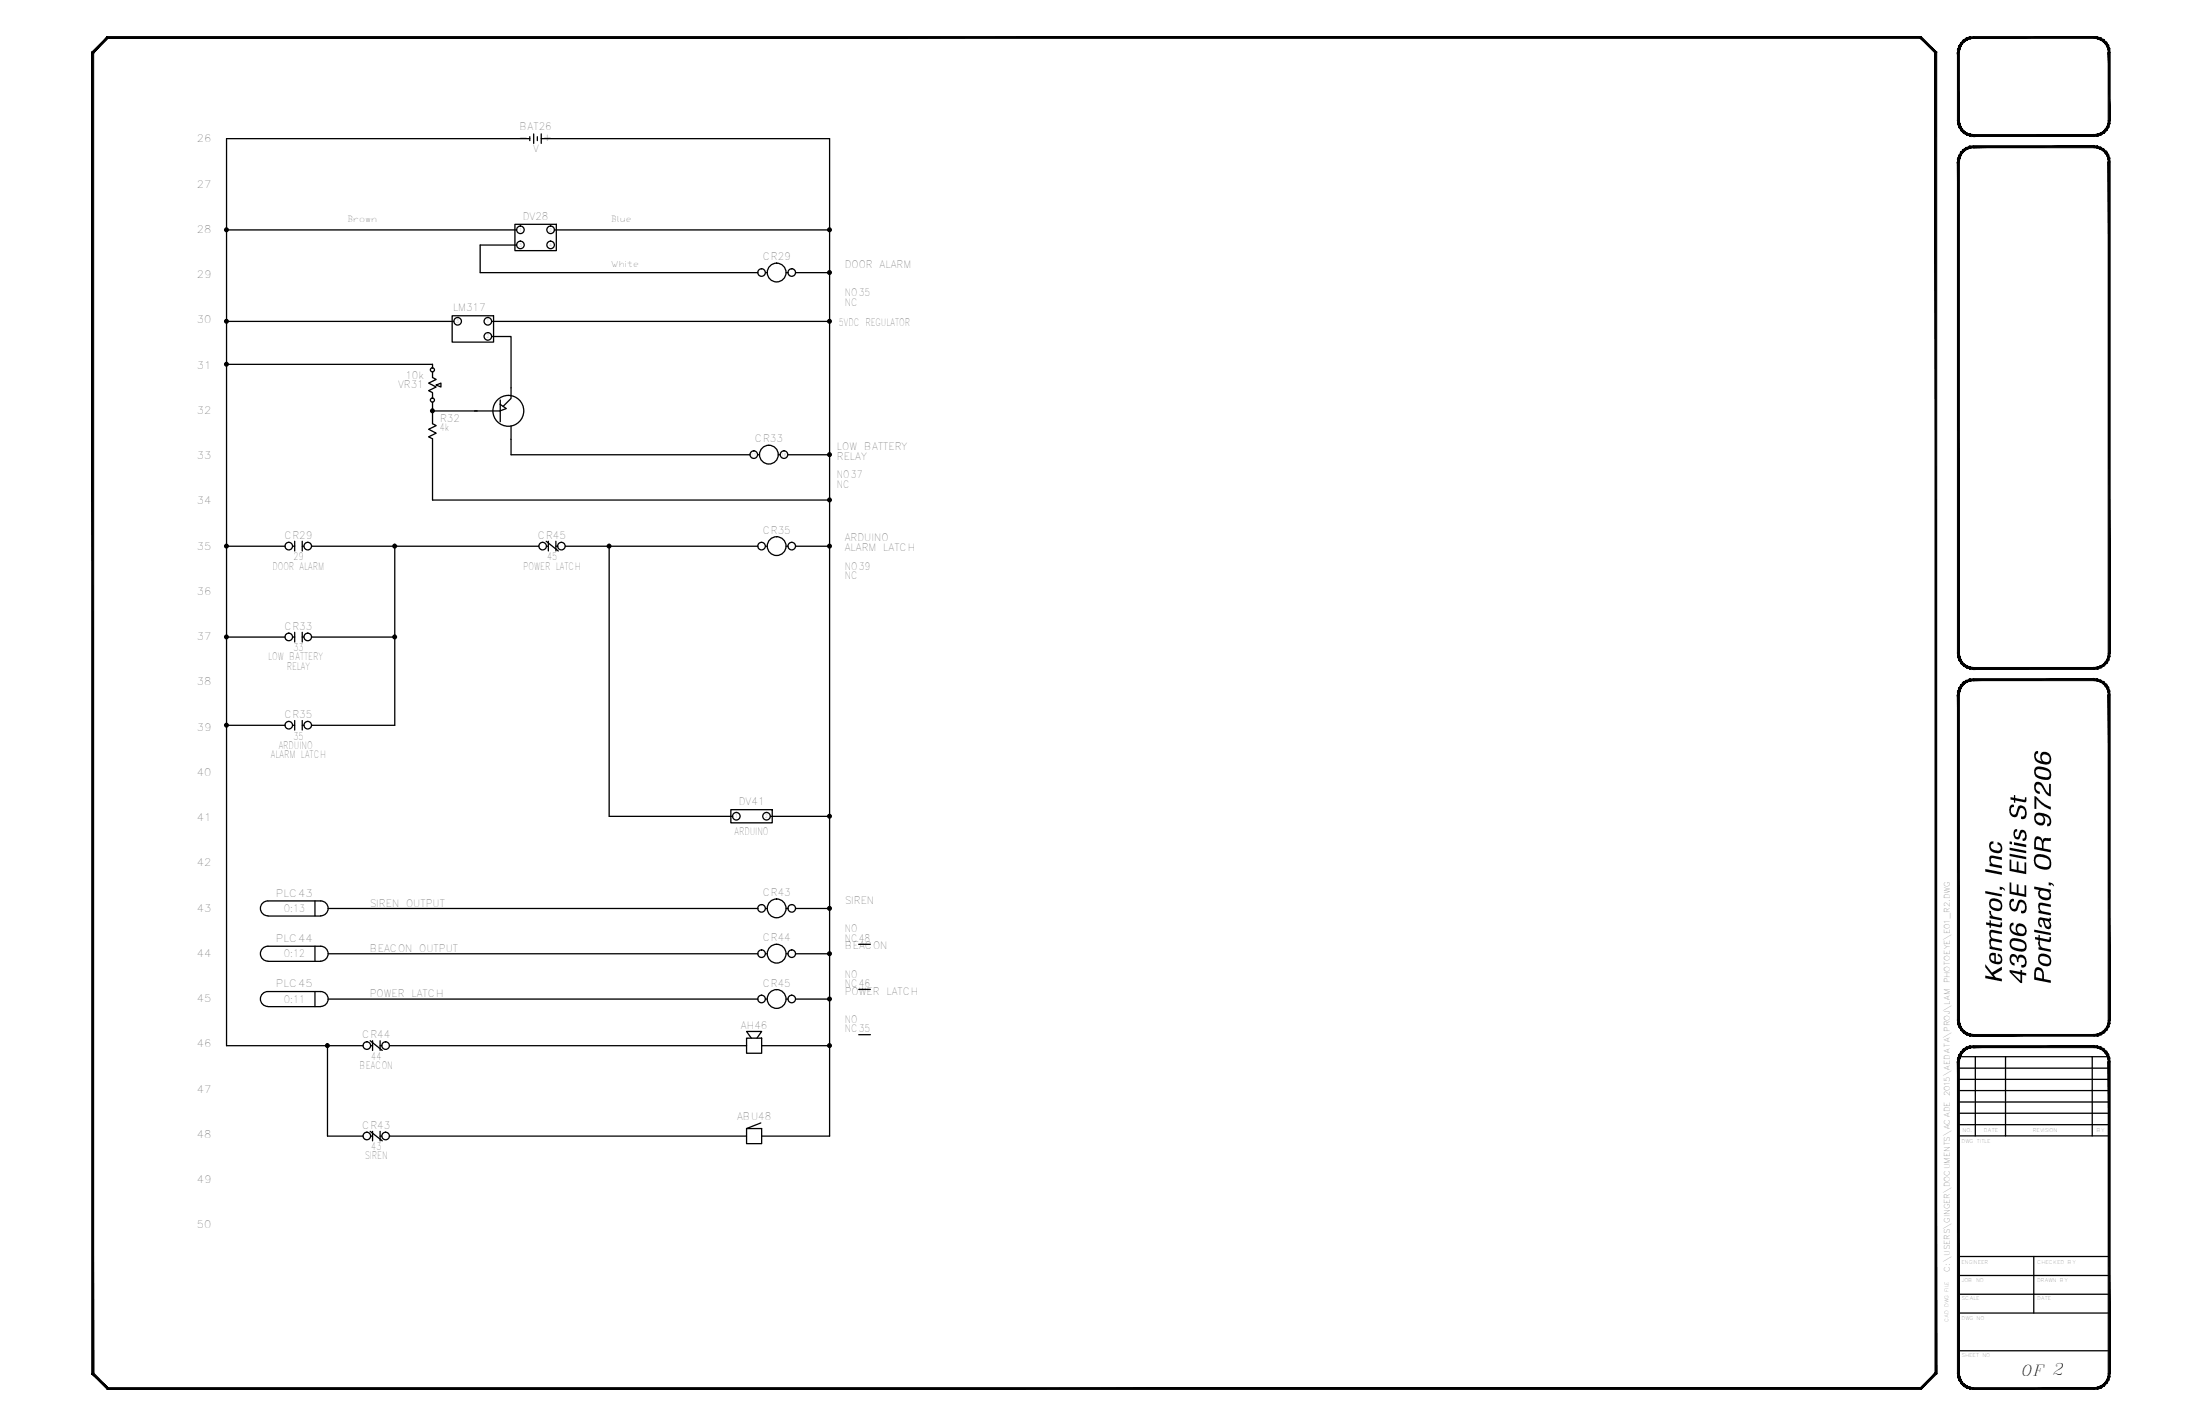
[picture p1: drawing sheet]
<svg xmlns="http://www.w3.org/2000/svg" width="432mm" height="279mm" viewBox="0 0 432 279" stroke-linecap="round" stroke-linejoin="round" font-family="sans-serif">
<!-- layer: TITLE -->
<g fill="#000" stroke="#000" stroke-width=".2">
<path d="M384.2 10.3l.4 13.4v-13.4zM384.2 10.3l.4 13.4h-.4z"/>
<path d="M386.6 7.3l.8-.1v.3zM386.6 7.3l.1 .3 .7-.1zM386 7.5l.6-.2 .1 .3zM386 7.5l.1 .3 .6-.2zM385.4 7.9l.6-.4 .1 .3zM385.4 7.9l.2 .3 .5-.4zM385.4 7.9l.2 .3-.7 .2zM384.9 8.4l.3 .2 .4-.4zM384.9 8.4l.3 .2-.7 .4zM384.5 9l.4 .1 .3-.5zM384.5 9l.4 .1-.6 .5zM384.3 9.6l.4 .1 .2-.6zM384.3 9.6l.4 .1-.5 .6zM384.7 9.7l-.5 .6h.4z"/>
<path d="M387.4 7.5h23.6v-.3zM387.4 7.2h23.6l-23.6 .3z"/>
<path d="M414.1 9.6l.1 .7h-.4zM413.7 9.7l.1 .6 .3-.7zM413.9 9l.2 .6-.4 .1zM413.5 9.1l.2 .6 .2-.7zM413.5 8.4l.4 .6-.4 .1zM413.2 8.6l.3 .5v-.7zM413 7.9l.5 .5-.3 .2zM413 7.9l-.2 .3 .4 .4zM412.4 7.5l.6 .4-.2 .3zM412.4 7.5l-.2 .3 .6 .4zM411.7 7.3l.7 .2-.2 .3zM411.7 7.3v.3l.5 .2zM411 7.2l.7 .1v.3zM411 7.2v.3l.7 .1z"/>
<path d="M413.8 10.3l.4 13.4v-13.4zM413.8 10.3l.4 13.4h-.4z"/>
<path d="M384.2 23.7h.4l-.3 .6zM384.6 23.7l-.3 .6 .4-.1zM384.3 24.3l.4-.1-.2 .8zM384.7 24.2l-.2 .8 .4-.2zM384.5 25l.4-.2v.8zM384.9 24.8v.8l.3-.3zM384.9 25.6l.3-.3 .2 .8zM385.2 25.3l.2 .8 .2-.3zM385.6 25.8l.4 .6-.6-.3zM385.6 25.8l.4 .6 .1-.3zM386.1 26.1l.5 .6-.6-.3zM386.1 26.1l.5 .6 .1-.4zM386.7 26.3l.7 .5-.8-.1zM386.7 26.3l.7 .5v-.4z"/>
<path d="M384.2 31.8l.4 96.4v-96.4zM384.2 31.8l.4 96.4h-.4z"/>
<path d="M386.6 28.7l.8-.1v.4zM386.6 28.7l.1 .4 .7-.1zM386 28.9l.6-.2 .1 .4zM386 28.9l.1 .4 .6-.2zM385.4 29.3l.6-.4 .1 .4zM385.4 29.3l.2 .3 .5-.3zM385.4 29.3l.2 .3-.7 .2zM384.9 29.8l.3 .2 .4-.4zM384.9 29.8l.3 .2-.7 .4zM384.5 30.4l.4 .2 .3-.6zM384.5 30.4l.4 .2-.6 .5zM384.3 31.1h.4l.2-.5zM384.3 31.1h.4l-.5 .7zM384.7 31.1l-.5 .7h.4z"/>
<path d="M411 26.4l.7 .3-.7 .1zM411 26.4l.7 .3v-.4zM411.7 26.3l.7 .1-.7 .3zM411.7 26.3l.7 .1-.2-.3zM412.2 26.1h.8l-.6 .3zM412.2 26.1h.8l-.2-.3zM412.8 25.8l.7-.2-.5 .5zM413.2 25.3l-.4 .5 .7-.2zM413.2 25.3l.7-.3-.4 .6zM413.5 24.8l-.3 .5 .7-.3zM413.5 24.8l.6-.5-.2 .7zM413.7 24.2l-.2 .6 .6-.5zM414.2 23.7l-.1 .6-.4-.1zM413.8 23.7l-.1 .5 .5-.5z"/>
<path d="M387.4 29h23.6v-.4zM387.4 28.6h23.6l-23.6 .4z"/>
<path d="M387.4 26.8h23.6v-.4zM387.4 26.4h23.6l-23.6 .4z"/>
<path d="M414.1 31.1l.1 .7h-.4zM413.7 31.1l.1 .7 .3-.7zM413.9 30.4l.2 .7h-.4zM413.5 30.6l.2 .5 .2-.7zM413.5 29.8l.4 .6-.4 .2zM413.2 30l.3 .6v-.8zM413 29.3l.5 .5-.3 .2zM413 29.3l-.2 .3 .4 .4zM412.4 28.9l.6 .4-.2 .3zM412.4 28.9l-.2 .4 .6 .3zM411.7 28.7l.7 .2-.2 .4zM411.7 28.7v.4l.5 .2zM411 28.6l.7 .1v.4zM411 28.6v.4l.7 .1z"/>
<path d="M413.8 31.8l.4 96.4v-96.4zM413.8 31.8l.4 96.4h-.4z"/>
<path d="M384.2 128.2h.4l-.3 .7zM384.6 128.2l-.3 .7 .4-.1zM384.3 128.9l.4-.1-.2 .8zM384.7 128.8l-.2 .8 .4-.2zM384.5 129.6l.4-.2v.8zM384.9 129.4v.8l.3-.3zM384.9 130.2l.3-.3 .2 .7zM385.2 129.9l.2 .7 .2-.2zM385.4 130.6l.2-.2 .4 .6zM385.6 130.4l.4 .6 .1-.3zM386.1 130.7l.5 .6-.6-.3zM386.1 130.7l.5 .6 .1-.4zM386.7 130.9l.7 .4h-.8zM386.7 130.9l.7 .4v-.3z"/>
<path d="M384.2 136.3l.4 63.9v-63.9zM384.2 136.3l.4 63.9h-.4z"/>
<path d="M386.6 133.3l.8-.1v.3zM386.6 133.3l.1 .3 .7-.1zM386 133.5l.6-.2 .1 .3zM386 133.5l.1 .3 .6-.2zM385.4 133.8l.6-.3 .1 .3zM385.4 133.8l.2 .3 .5-.3zM385.4 133.8l.2 .3-.7 .3zM384.9 134.4l.3 .2 .4-.5zM384.9 134.4l.3 .2-.7 .3zM384.5 134.9l.4 .2 .3-.5zM384.5 134.9l.4 .2-.6 .5zM384.3 135.6l.4 .1 .2-.6zM384.3 135.6l.4 .1-.5 .6zM384.7 135.7l-.5 .6h.4z"/>
<path d="M387.4 133.2v.3l23.6-.3zM387.4 133.5l23.6-.3v.3z"/>
<path d="M387.4 131v.3l23.6-.3zM387.4 131.3l23.6-.3v.3z"/>
<path d="M411 131l.7 .3h-.7zM411 131l.7 .3v-.4zM411.7 130.9l.7 .1-.7 .3zM411.7 130.9l.7 .1-.2-.3zM412.2 130.7l.8-.1-.6 .4zM412.2 130.7l.8-.1-.2-.2zM412.8 130.4l.7-.2-.5 .4zM413.2 129.9l-.4 .5 .7-.2zM413.2 129.9l.7-.3-.4 .6zM413.5 129.4l-.3 .5 .7-.3zM413.5 129.4l.6-.5-.2 .7zM413.7 128.8l-.2 .6 .6-.5zM414.2 128.2l-.1 .7-.4-.1zM413.8 128.2l-.1 .6 .5-.6z"/>
<path d="M414.1 135.6l.1 .7h-.4zM413.7 135.7l.1 .6 .3-.7zM413.9 134.9l.2 .7-.4 .1zM413.5 135.1l.2 .6 .2-.8zM413.5 134.4l.4 .5-.4 .2zM413.2 134.6l.3 .5v-.7zM413 133.8l.5 .6-.3 .2zM413 133.8l-.2 .3 .4 .5zM412.4 133.5l.6 .3-.2 .3zM412.4 133.5l-.2 .3 .6 .3zM411.7 133.3l.7 .2-.2 .3zM411.7 133.3v.3l.5 .2zM411 133.2l.7 .1v.3zM411 133.2v.3l.7 .1z"/>
<path d="M413.8 136.3l.4 63.9v-63.9zM413.8 136.3l.4 63.9h-.4z"/>
<path d="M384.2 200.2h.4l-.3 .7zM384.6 200.2l-.3 .7 .4-.1zM384.3 200.9l.4-.1-.2 .7zM384.7 200.8l-.2 .7 .4-.1zM384.5 201.5l.4-.1v.7zM384.9 201.4v.7l.3-.2zM384.9 202.1l.3-.2 .2 .7zM385.2 201.9l.2 .7 .2-.3zM385.6 202.3l.4 .7-.6-.4zM385.6 202.3l.4 .7 .1-.3zM386.1 202.7l.5 .6-.6-.3zM386.1 202.7l.5 .6 .1-.4zM386.7 202.9l.7 .4h-.8zM386.7 202.9l.7 .4v-.3z"/>
<path d="M384.2 208.3l.4 61.2v-61.2zM384.2 208.3l.4 61.2h-.4z"/>
<path d="M386.6 205.3l.8-.1v.4zM386.6 205.3l.1 .3h.7zM386 205.5l.6-.2 .1 .3zM386 205.5l.1 .3 .6-.2zM385.4 205.9l.6-.4 .1 .3zM385.4 205.9l.2 .2 .5-.3zM385.4 205.9l.2 .2-.7 .3zM384.9 206.4l.3 .2 .4-.5zM384.9 206.4l.3 .2-.7 .4zM384.5 207l.4 .1 .3-.5zM384.5 207l.4 .1-.6 .5zM384.3 207.6l.4 .1 .2-.6zM384.3 207.6l.4 .1-.5 .6zM384.7 207.7l-.5 .6h.4z"/>
<path d="M387.4 205.2v.4l23.6-.4zM387.4 205.6l23.6-.4v.4z"/>
<path d="M387.4 203v.3l23.6-.3zM387.4 203.3l23.6-.3v.3z"/>
<path d="M411 203l.7 .3h-.7zM411 203l.7 .3v-.4zM411.7 202.9l.7 .1-.7 .3zM411.7 202.9l.7 .1-.2-.3zM412.2 202.7l.8-.1-.6 .4zM412.2 202.7l.8-.1-.2-.3zM412.8 202.3l.7-.2-.5 .5zM412.8 202.3l.7-.2-.3-.2zM413.2 201.9l.7-.4-.4 .6zM413.5 201.4l-.3 .5 .7-.4zM413.5 201.4l.6-.5-.2 .6zM413.7 200.8l-.2 .6 .6-.5zM414.2 200.2l-.1 .7-.4-.1zM413.8 200.2l-.1 .6 .5-.6z"/>
<path d="M414.1 207.6l.1 .7h-.4zM413.7 207.7l.1 .6 .3-.7zM413.9 207l.2 .6-.4 .1zM413.5 207.1l.2 .6 .2-.7zM413.5 206.4l.4 .6-.4 .1zM413.2 206.6l.3 .5v-.7zM413 205.9l.5 .5-.3 .2zM413 205.9l-.2 .2 .4 .5zM412.4 205.5l.6 .4-.2 .2zM412.4 205.5l-.2 .3 .6 .3zM411.7 205.3l.7 .2-.2 .3zM411.7 205.3v.3l.5 .2zM411 205.2l.7 .1v.3zM411 205.2v.4h.7z"/>
<path d="M413.8 208.3l.4 61.2v-61.2zM413.8 208.3l.4 61.2h-.4z"/>
<path d="M379.8 10.4v259l.3 .2zM379.8 10.4l.3-.2v259.4zM376.9 7.5l2.9 2.9 .3-.2zM377.1 7.2l3 3-3.2-2.7zM21.2 7.5h355.7l.2-.3zM21.1 7.2h356l-355.9 .3zM21.1 7.2l-2.7 3.2 2.8-2.9zM21.1 7.2l-2.7 3.2-.4-.2zM18 10.2l.4 259.2v-259zM18 10.2l.4 259.2-.4 .2zM18 269.6l3.2 2.7-2.8-2.9zM18 269.6l3.2 2.7-.1 .3zM21.2 272.3l-.1 .3 355.8-.3zM21.1 272.6l355.8-.3 .2 .3zM376.9 272.3l.2 .3 2.7-3.2zM379.8 269.4l.3 .2-3 3z"/>
<path d="M384.2 269.5h.4l-.3 .7zM384.6 269.5l-.3 .7 .4-.1zM384.3 270.2l.4-.1-.2 .7zM384.7 270.1l-.2 .7 .4-.1zM384.5 270.8l.4-.1v.7zM384.9 270.7v.7l.3-.2zM384.9 271.4l.3-.2 .2 .7zM385.2 271.2l.2 .7 .2-.3zM385.6 271.6l.4 .7-.6-.4zM385.6 271.6l.4 .7 .1-.3zM386.1 272l.5 .5-.6-.2zM386.1 272l.5 .5 .1-.3zM386.7 272.2l.7 .4-.8-.1zM386.7 272.2l.7 .4v-.3z"/>
<path d="M387.4 272.3v.3l23.6-.3zM387.4 272.6l23.6-.3v.3z"/>
<path d="M411 272.3l.7 .2-.7 .1zM411 272.3l.7 .2v-.3zM411.7 272.2l.7 .1-.7 .2zM411.7 272.2l.7 .1-.2-.3zM412.2 272l.8-.1-.6 .4zM412.2 272l.8-.1-.2-.3zM412.8 271.6l.7-.2-.5 .5zM412.8 271.6l.7-.2-.3-.2zM413.2 271.2l.7-.4-.4 .6zM413.5 270.7l-.3 .5 .7-.4zM413.5 270.7l.6-.5-.2 .6zM413.7 270.1l-.2 .6 .6-.5zM414.2 269.5l-.1 .7-.4-.1zM413.8 269.5l-.1 .6 .5-.6z"/>
</g>
<g fill="none" stroke="#000" stroke-width=".25">
<path d="M380 10.3v16.5M384.4 207.3h29.6M384.4 209.6h29.6M384.4 211.8h29.6M384.4 214h29.6M384.4 216.2h29.6M384.4 218.4h29.6M387.7 207.3v15.6M393.6 207.3v15.6M410.6 207.3v15.6M384.4 222.9h29.6M384.4 220.7h29.6"/>
<path d="M380 246.6v22.9M384.4 246.5h29.6M384.4 250.3h29.6M384.4 253.9h29.6M384.4 257.6h29.6M399.2 246.5v11.1M384.4 265h29.6"/>
</g>
<!-- layer: LOGO1 -->
<g fill="#000">
<path d="M394.6 156.4l.7 .1v-.5h.2v.6l1.9 .3v-.5h.3v.4a.42 .42 0 0 1-.3 .6l-1.9-.4v.6l-.2-.1v-.5l-.7-.1zM399.3 156.2l.3 .1 .8 .9 .8 .6 1.3 .5v.6l-1.3-.7-1.5-1.5v2h-.4zM399.4 153.6l.3-.2 .9 .2 .4 .5 .7 1.2 .4 .4 .1-1.9h.3v2.4l-.6-.2-.6-.7-.6-1-.5-.3a.63 .63 0 0 0-.7 .4 .63 .63 0 0 0 .4 .7l.5 .2v.5l-.6-.2-.5-.5v-1.1zM390.6 165.3l.3-.2h.4v.5a.59 .59 0 0 0-.6 .5 .59 .59 0 0 0 .6 .6l.9 .2a.61 .61 0 0 0 .5-.7 .61 .61 0 0 0-.6-.5v-.5l.6 .4 .3 .5v.8l-.5 .5-1-.1-.9-.5-.2-.6zM389.7 174.8l3.2 .7v.4l-3.2-.6zM389.7 170.5l3.2 .6v.5l-3.2-.6zM390.6 168l.6-.1 1.7 .3v.5l-1.8-.4a.6 .6 0 0 0-.1 1.1l.2 .2 1.7 .3v.5l-2.4-.5v-.5l.3 .1-.3-.6zM392.5 174l.7 .1 .3 .6-.5-.3-.1 .2-.4-.1zM394.6 176.5l.3-.2 .4 .1v.5a.75 .75 0 0 0-.7 .5 .75 .75 0 0 0 .4 .9 .55 .55 0 0 0 .6-.1 .55 .55 0 0 0 .2-.6l.2-.7 .3-.3 .5-.1 .6 .4 .3 .6 .1 .8-.1 .5-.4 .4-.6-.1v-.4h.5l.2-.4v-.6l-.3-.5a.57 .57 0 0 0-.6-.1 .57 .57 0 0 0-.3 .6l-.4 1-.3 .1-.6-.1-.3-.4-.2-.5v-.8zM394.5 158.1l.3-.2h.5l-.1 .5a.75 .75 0 0 0-.6 .6 .75 .75 0 0 0 .4 .8 .55 .55 0 0 0 .6-.1 .55 .55 0 0 0 .2-.6l.3-.7a.94 .94 0 0 1 1-.3 .94 .94 0 0 1 .6 .8l.1 1-.2 .5-.3 .3h-.6v-.5h.5l.2-.4v-.6l-.3-.5a.56 .56 0 0 0-.6-.1 .56 .56 0 0 0-.3 .6l-.2 .8-.2 .3h-.5l-.4-.1-.5-.8-.1-.6zM395.4 162.8l.5-.1v.4a.59 .59 0 0 0-.4 .5 .59 .59 0 0 0 .3 .6 .7 .7 0 0 0 .5-.8l.1-.1a.71 .71 0 0 1 .8-.4 .71 .71 0 0 1 .5 .8l.1 .6-.2 .5-.2 .2h-.4v-.5a.53 .53 0 0 0 .5-.3 .53 .53 0 0 0-.1-.6 .4 .4 0 0 0-.5-.3 .4 .4 0 0 0-.3 .6l-.2 .6a.74 .74 0 0 1-.9 0 .74 .74 0 0 1-.3-.8v-.6zM394.4 173.1l.4 .1v1.7l1 .3v-1.7l.4 .1v1.6l1.2 .3v-1.8h.3v2.3l-3.3-.6z"/>
<path d="M394.4 168.6l.4 .1v1.8l1 .2v-1.7l.4 .1v1.6l1.2 .3v-1.8h.3v2.3l-3.3-.6zM394.4 167.5l3.3 .6v.5l-3.3-.6zM394.4 166.3l3.3 .6v.5l-3.3-.6zM400.2 177.2l.6-.1 1.7 .4v.5l-1.8-.4a.53 .53 0 0 0-.4 .4 .53 .53 0 0 0 .2 .6l.3 .2 1.7 .3v.5l-2.4-.5v-.4l.3 .1-.3-.6-.1-.5zM402.1 173.1l.6 .2 .3 .2 .2 .4-.6-.4h-.1v.3l-.4-.1zM389.8 181l.7 .1v-.6l.3 .1v.5l1.6 .4 .2-.1 .1-.4h.3v.2a.57 .57 0 0 1-.4 .8l-1.8-.4v.5l-.3-.1v-.4l-.7-.2zM389.7 189.2l1.3 1.6 1.9-1.1v.6l-1.6 .9 .4 .6 1.2 .3v.5l-3.2-.7v-.5l1.5 .3-1.5-1.9zM390.6 182.6l.4-.2 1.9 .4v.5l-1.6-.3a.44 .44 0 0 0-.6 .2 .44 .44 0 0 0 .1 .5l.4 .4 1.7 .4v.5l-1.7-.4a.41 .41 0 0 0-.5 .2 .41 .41 0 0 0 .1 .5l.1 .3 .3 .2 1.7 .4v.4l-2.4-.4v-.5l.3 .1-.3-.4v-.5a.62 .62 0 0 1 .3-.8l-.3-.3-.1-.6zM390.5 178.7l.3 .1v.5l.3 .4 1.8 .5v.4l-2.4-.4v-.5l.4 .1-.4-.6zM394.7 187.3l.2-.1 .7 .1 .2 .2 .2 .5 .3-.6 .5-.1 .5 .2 .4 .5 .1 1-.2 .6-.3 .2h-.6v-.5h.3a.78 .78 0 0 0 .5-.6 .78 .78 0 0 0-.4-.8h-.2a.58 .58 0 0 0-.7 .2 .58 .58 0 0 0 0 .7h-.3l-.1-.7-.3-.3a.59 .59 0 0 0-.8 .4 .59 .59 0 0 0 .5 .7l.2 .1v.5l-.5-.2-.4-.5-.1-.9zM399.4 183.8l.7 .2v-.6l.3 .1v.5l1.8 .3 .1-.5 .3 .1v.4a.42 .42 0 0 1-.4 .6l-1.8-.4v.5l-.3-.1v-.5l-.7-.1zM400.1 184.8l.3 .1v.5l.3 .5 1.8 .4v.5l-2.4-.5v-.5l.4 .1-.4-.5z"/>
<path d="M399.3 182.4l3.2 .6v.5l-3.2-.6z"/>
<path d="M399.8 151a.87 .87 0 0 0-.1 1 .87 .87 0 0 0 1 .3l1.2 .2a.76 .76 0 0 0 .3-.9 .76 .76 0 0 0-.8-.5l-1.1-.2zM399.5 150.7l.4-.3h.6l1.6 .5 .5 .7-.1 1.1-.5 .3h-.8l-1.4-.4-.3-.3-.2-.6v-.6z"/>
<path d="M401 148.1l-.3 .3 .1 .6 .4 .4 .6 .1a.8 .8 0 0 0 .4-1.1 .8 .8 0 0 0-1.1-.3zM399.4 147.6l.4-.3 .2 .1v.5a.64 .64 0 0 0-.5 .5 .64 .64 0 0 0 .4 .7l.9 .3-.3-.5-.1-.7 .2-.4 .4-.3h.5l.5 .2 .4 .5 .2 .6-.1 .7-.4 .4-.7 .1-.9-.2-.7-.3-.4-.5-.1-1z"/>
<path d="M390.6 176.6l.4-.3h.5l1 .3 .5 .7-.1 1.1-.6 .4-.8-.1-.6-.3-.4-.4-.1-.5zM390.8 176.9v.2a1.14 1.14 0 0 0 1.4 1.2 .69 .69 0 0 0 .5-.8 .69 .69 0 0 0-.8-.6l-.4-.1z"/>
<path d="M394.4 165.1l.5 .1v.5l-.5-.1zM395.3 165.3l2.4 .4v.5l-2.4-.4z"/>
<path d="M399.8 160l-.2 .4a.84 .84 0 0 0 .4 .9 .84 .84 0 0 0 1-.2l.1-.5-.2-.4-.6-.2zM399.5 159.7l.3-.2h.6l1.1 .2 .6 .3 .5 .7v.7l-.2 .5-.3 .2h-.3v-.5a.57 .57 0 0 0 .5-.5 .57 .57 0 0 0-.2-.6l-1.1-.5 .4 .6v.8l-.4 .5-.7 .1-.6-.3-.4-.7v-.8z"/>
<path d="M399.8 164.7l-.2 .4v1.1l1.2 .2-.1-1.4-.4-.3zM399.5 164.2l.4-.1 .5 .1 .4 .4 .1 .5a.84 .84 0 0 1 1.3-.6l.3-.1v.6h-.8a.6 .6 0 0 0-.6 .8v.7l1.4 .2v.5l-3.2-.6v-1.5z"/>
<path d="M399.8 168.2l-.2 .3-.1 .5 .4 .7 .9 .3 1 .1a.98 .98 0 0 0 .5-1 .98 .98 0 0 0-.9-.8l-1-.2zM399.4 167.9l.4-.3h.8l1.4 .4 .4 .4 .2 .5v.8l-.2 .6-.6 .3h-.6l-.9-.2-.6-.3-.4-.6-.1-.6z"/>
<path d="M400.5 174.8l-.1 .2a1.17 1.17 0 0 0 1.5 1.1 .7 .7 0 0 0 .3-.8 .7 .7 0 0 0-.8-.5zM399.3 173.9l3.2 .7v.4l-.3-.1 .3 .4 .1 .8-.1 .2-.4 .3h-.7l-.7-.2-.5-.4-.2-.5a.68 .68 0 0 1 .4-.8l-1.1-.3z"/>
<path d="M390.8 187.5v.7l.6 .4v-1.2zM390.6 187.1l.4-.2 .7 .1v1.7h.4a.57 .57 0 0 0 .6-.6 .57 .57 0 0 0-.6-.5v-.5l.3 .1 .4 .4 .2 .6-.1 .7-.5 .3-.9-.1-.7-.3-.4-.8z"/>
<path d="M394.9 184.7l-.2 .5 .2 .5 1.2 .4 .8 .1a.61 .61 0 0 0 .5-.6 .61 .61 0 0 0-.4-.6l-1.4-.4zM394.6 184.4l.4-.3h.4l1.7 .4 .6 .6 .1 .8-.1 .4-.3 .3-.4 .1h-.7l-1.2-.4-.6-.6-.1-.9z"/>
<path d="M394.9 190.8l1.7 1.6v-1.2zM394.4 190.3l2.2 .4v-.4l.3 .1v.4l.8 .2v.4l-.8-.2v1.7h-.3l-2.2-2.2z"/>
<path d="M396 181.9l-.1 .6 .3 .5 .6 .2 .6-.2v-.6l-.2-.4-.5-.3h-.4zM394.6 181.3l.3-.3h.3v.6a.62 .62 0 0 0-.5 .5 .62 .62 0 0 0 .4 .6l.9 .4-.3-.5-.1-.8 .2-.3 .5-.3 .6 .1 .5 .3 .4 .9-.1 .7-.4 .4-.9 .1-.9-.2-.6-.4-.4-.5-.1-1z"/>
<path d="M399.8 190.4l-.2 .3v1.1l1.2 .2-.1-1.3-.3-.3zM399.6 189.9l.5-.1 .6 .2 .4 .8 .1 1.3 1.3 .2v.6l-3.2-.7v-1.8z"/>
<path d="M401.2 180.6l.2 .5a.49 .49 0 0 0 .3 .6 .49 .49 0 0 0 .6-.2l-.1-.4-.3-.4zM400.1 180.2l.3-.2 1.7 .3 .2-.1v-.2l.2 .1a.38 .38 0 0 1 .1 .4 .38 .38 0 0 1-.4 .2l.4 .6v.5a.64 .64 0 0 1-.7 .5 .64 .64 0 0 1-.6-.5l-.3-1.2-.4-.1a.58 .58 0 0 0-.1 1h.2v.5l-.3-.2-.3-.5-.1-.8z"/>
<path d="M400.1 187.4l.6-.3h.7l.7 .3 .5 .8-.1 1.1-.6 .3-.8-.1-.6-.2-.4-.5-.1-.4zM400.5 187.6v.1a.86 .86 0 0 0 0 1 .86 .86 0 0 0 .9 .3l.4 .1a.66 .66 0 0 0 .5-.7 .66 .66 0 0 0-.6-.6l-.6-.2z"/>
</g>
<!-- layer: WIRES -->
<g fill="none" stroke="#000" stroke-width=".25">
<path d="M104 27.2h-59.5v178h26.8M106.2 27.2h56.6v195.7h-13.3M44.5 45.1h56.9M101.4 48.1h-7.2v5.4h54.6M108.8 45.1h54M156.1 53.5h6.7M44.5 63.1h44.6M44.5 71.5h40.4v.7M84.9 78.9v4.2M96.5 66h3.8v12.2l-1.6 1.5M96.5 63.1h66.3M98.2 78.5v4.2"/>
<path d="M84.9 86.1v12h77.9M84.9 80.6h13.2M100.3 86.2v3h46.9M154.6 89.2h8.2M44.5 107.2h11.5M61.1 107.2h44.7M77.5 107.2v35.1h-16.4M111 107.2h37.8M119.6 107.2v53h24.2M156.1 107.2h6.7M44.5 125h11.5M61.1 125h16.4"/>
<path d="M44.5 142.3h11.5M64.4 178.3h84.4M151.2 160.2h11.6M156.1 178.3h6.7M64.4 187.1h84.4M64.4 196h84.4M156.1 187.1h6.7M156.1 196h6.7M64.3 205.2v17.7h7M76.4 205.2h70.1M149.5 205.2h13.3M76.4 222.9h70.1"/>
</g>
<!-- layer: SYMS -->
<g fill="none" stroke="#000" stroke-width=".25">
<path d="M104 26.8v.8M104.7 26.3v1.8M105.5 26.8v.8M106.2 26.3v1.8M101.1 44h8.1v5.2h-8.1zM150.3 53.5h.3M154.3 53.5h.4M84.9 73v1.1l.7 .4-1.5 .7 1.5 .7-1.5 .8 .8 .3v1.1M85.6 75.6l.9-.4v.7zM88.7 62h8.2v5.1h-8.2zM84.9 83.1l.7 .4-1.5 .7 1.5 .8-1.5 .7 .8 .4M148.7 89.2h.4"/>
<path d="M152.8 89.2h.3M57.5 107.2h.3M57.8 106.2v1.9M59.3 107.2h.4M59.3 106.2v1.9M107.2 106.2l2.4 1.9M107.2 107.2h.4M107.6 106.2v1.9M109.1 107.2h.4M109.1 106.2v1.9M150.3 107.2h.3M154.3 107.2h.4"/>
<path d="M57.5 125h.3M57.8 124.1v1.9M59.3 124.1v1.9M59.3 125h.4M57.5 142.3h.3M57.8 141.4v1.8M59.3 141.4v1.8M59.3 142.3h.4M143.4 158.9h8.2v2.5h-8.2zM52.6 176.8a1.46 1.46 0 0 0-1.5 1.4 1.46 1.46 0 0 0 1.5 1.5M52.6 176.8h10.3a1.46 1.46 0 0 1 1.5 1.4 1.46 1.46 0 0 1-1.5 1.5M52.6 179.7h10.4"/>
<path d="M61.8 176.8v2.9M150.3 178.3h.3M154.3 178.3h.4M52.6 185.7a1.46 1.46 0 0 0-1.5 1.4 1.46 1.46 0 0 0 1.5 1.5M52.6 194.5a1.46 1.46 0 0 0-1.5 1.5 1.46 1.46 0 0 0 1.5 1.5M52.6 185.7h10.3a1.46 1.46 0 0 1 1.5 1.4 1.46 1.46 0 0 1-1.5 1.5M52.6 194.5h10.3a1.46 1.46 0 0 1 1.5 1.5 1.46 1.46 0 0 1-1.5 1.5M52.6 188.6h10.4M52.6 197.5h10.4M61.8 185.7v2.9M61.8 194.5v3M150.3 187.1h.3"/>
<path d="M150.3 196h.3M154.3 187.1h.4M154.3 196h.4M72.7 204.2l2.3 1.9M72.7 205.2h.4M73.1 204.2v1.9M74.6 204.2v1.9M74.6 205.2h.3M146.5 203.7h3v3h-3zM147.5 203.7l-1-1.3h3l-.9 1.3M72.7 222l2.3 1.8M72.7 222.9h.4"/>
<path d="M73.1 222v1.8M74.6 222v1.8M74.6 222.9h.3M146.5 221.4h3v3h-3zM149.3 220.3l-2.8 1.1"/>
<circle cx="44.4" cy="45.1" r=".23"/>
<circle cx="44.4" cy="45.1" r=".36"/>
<circle cx="44.4" cy="45.1" r=".11"/>
<circle cx="102.1" cy="48.1" r=".74"/>
<circle cx="102.1" cy="45.1" r=".74"/>
<circle cx="108.1" cy="45.1" r=".74"/>
<circle cx="108.1" cy="48.1" r=".74"/>
<circle cx="149.5" cy="53.5" r=".74"/>
<circle cx="152.4" cy="53.5" r="1.84"/>
<circle cx="155.4" cy="53.5" r=".74"/>
<circle cx="162.8" cy="45.1" r=".36"/>
<circle cx="162.8" cy="53.5" r=".36"/>
<circle cx="162.8" cy="45.1" r=".23"/>
<circle cx="162.8" cy="53.5" r=".23"/>
<circle cx="162.8" cy="45.1" r=".11"/>
<circle cx="162.8" cy="53.5" r=".11"/>
<circle cx="44.4" cy="63" r=".23"/>
<circle cx="44.4" cy="71.5" r=".23"/>
<circle cx="44.4" cy="63" r=".36"/>
<circle cx="44.4" cy="71.5" r=".36"/>
<circle cx="44.4" cy="63" r=".11"/>
<circle cx="44.4" cy="71.5" r=".11"/>
<circle cx="84.9" cy="78.5" r=".4"/>
<circle cx="84.9" cy="72.6" r=".4"/>
<circle cx="89.8" cy="63" r=".74"/>
<circle cx="95.8" cy="63" r=".74"/>
<circle cx="95.8" cy="66" r=".74"/>
<circle cx="162.8" cy="63" r=".36"/>
<circle cx="162.8" cy="63" r=".23"/>
<circle cx="162.8" cy="63" r=".11"/>
<circle cx="84.9" cy="80.6" r=".36"/>
<circle cx="84.9" cy="80.6" r=".23"/>
<circle cx="84.9" cy="80.6" r=".11"/>
<circle cx="147.9" cy="89.2" r=".74"/>
<circle cx="150.9" cy="89.2" r="1.84"/>
<circle cx="153.9" cy="89.2" r=".74"/>
<circle cx="162.8" cy="89.2" r=".36"/>
<circle cx="162.8" cy="98.1" r=".36"/>
<circle cx="162.8" cy="89.2" r=".23"/>
<circle cx="162.8" cy="98.1" r=".23"/>
<circle cx="162.8" cy="98.1" r=".11"/>
<circle cx="162.8" cy="89.2" r=".11"/>
<circle cx="44.4" cy="107.2" r=".23"/>
<circle cx="44.4" cy="107.2" r=".36"/>
<circle cx="44.4" cy="107.2" r=".11"/>
<circle cx="56.7" cy="107.2" r=".74"/>
<circle cx="60.4" cy="107.2" r=".74"/>
<circle cx="77.5" cy="107.2" r=".36"/>
<circle cx="77.5" cy="107.2" r=".11"/>
<circle cx="77.5" cy="107.2" r=".23"/>
<circle cx="106.5" cy="107.2" r=".74"/>
<circle cx="110.2" cy="107.2" r=".74"/>
<circle cx="119.5" cy="107.2" r=".36"/>
<circle cx="119.5" cy="107.2" r=".11"/>
<circle cx="119.5" cy="107.2" r=".23"/>
<circle cx="149.5" cy="107.2" r=".74"/>
<circle cx="152.4" cy="107.2" r="1.84"/>
<circle cx="155.4" cy="107.2" r=".74"/>
<circle cx="162.8" cy="107.2" r=".36"/>
<circle cx="162.8" cy="107.2" r=".11"/>
<circle cx="162.8" cy="107.2" r=".23"/>
<circle cx="44.4" cy="125" r=".23"/>
<circle cx="44.4" cy="125" r=".36"/>
<circle cx="44.4" cy="125" r=".11"/>
<circle cx="56.7" cy="125" r=".74"/>
<circle cx="60.4" cy="125" r=".74"/>
<circle cx="77.5" cy="125" r=".36"/>
<circle cx="77.5" cy="125" r=".11"/>
<circle cx="77.5" cy="125" r=".23"/>
<circle cx="44.4" cy="142.3" r=".23"/>
<circle cx="44.4" cy="142.3" r=".36"/>
<circle cx="44.4" cy="142.3" r=".11"/>
<circle cx="56.7" cy="142.3" r=".74"/>
<circle cx="60.4" cy="142.3" r=".74"/>
<circle cx="144.5" cy="160.2" r=".74"/>
<circle cx="149.5" cy="178.2" r=".74"/>
<circle cx="150.4" cy="160.2" r=".74"/>
<circle cx="152.4" cy="178.2" r="1.84"/>
<circle cx="155.4" cy="178.2" r=".74"/>
<circle cx="162.8" cy="160.2" r=".36"/>
<circle cx="162.8" cy="178.2" r=".36"/>
<circle cx="162.8" cy="178.2" r=".11"/>
<circle cx="162.8" cy="160.2" r=".11"/>
<circle cx="162.8" cy="178.2" r=".23"/>
<circle cx="162.8" cy="160.2" r=".23"/>
<circle cx="149.5" cy="187.1" r=".74"/>
<circle cx="149.5" cy="196" r=".74"/>
<circle cx="152.4" cy="187.1" r="1.84"/>
<circle cx="152.4" cy="196" r="1.84"/>
<circle cx="155.4" cy="187.1" r=".74"/>
<circle cx="155.4" cy="196" r=".74"/>
<circle cx="162.8" cy="187.1" r=".36"/>
<circle cx="162.8" cy="196" r=".36"/>
<circle cx="162.8" cy="196" r=".23"/>
<circle cx="162.8" cy="187.1" r=".23"/>
<circle cx="162.8" cy="196" r=".11"/>
<circle cx="162.8" cy="187.1" r=".11"/>
<circle cx="64.3" cy="205.2" r=".23"/>
<circle cx="64.3" cy="205.2" r=".36"/>
<circle cx="64.3" cy="205.2" r=".11"/>
<circle cx="72" cy="205.2" r=".74"/>
<circle cx="75.7" cy="205.2" r=".74"/>
<circle cx="162.8" cy="205.2" r=".36"/>
<circle cx="162.8" cy="205.2" r=".23"/>
<circle cx="162.8" cy="205.2" r=".11"/>
<circle cx="72" cy="222.9" r=".74"/>
<circle cx="75.7" cy="222.9" r=".74"/>
</g>
<!-- layer: XREF -->
<path d="M168.5 185.3h2.3M168.5 194.1h2.3M168.5 203h2.3" fill="none" stroke="#000" stroke-width=".25"/>
<!-- layer: 0 -->
<g fill="none" stroke="#000" stroke-width=".25">
<path d="M98.1 79.3l1.3 .9-1.3 .4M100.3 83.6v2.6"/>
<circle cx="99.8" cy="80.6" r="3"/>
</g>
<text font-size="3" x="396.8" y="269.9">OF 2</text>
<g font-size="2">
<text x="38.6" y="27.9">26</text>
<text x="101.8" y="27.6">-</text>
<text x="102" y="25.6">BAT26</text>
<text x="104.6" y="29.8">V</text>
<text x="106.6" y="27.6">+</text>
<text x="38.6" y="36.8">27</text>
<text x="38.6" y="45.7">28</text>
<text x="102.6" y="43.1">DV28</text>
<text x="149.7" y="51.1">CR29</text>
<text x="165.8" y="52.6">DOOR ALARM</text>
<text x="38.6" y="54.6">29</text>
<text x="165.8" y="60">NC</text>
<text x="165.8" y="58.2">NO35</text>
<text x="38.6" y="63.4">30</text>
<text x="88.9" y="61">LM317</text>
<text x="164.6" y="63.9">5VDC REGULATOR</text>
<text x="38.6" y="72.3">31</text>
<text x="78.1" y="76.1">VR31</text>
<text x="79.6" y="74.3">10k</text>
<text x="38.6" y="81.2">32</text>
<text x="86.4" y="82.7">R32</text>
<text x="86.3" y="84.5">4k</text>
<text x="148.2" y="86.8">CR33</text>
<text x="164.3" y="88.3">LOW BATTERY</text>
<text x="38.6" y="90.1">33</text>
<text x="164.3" y="95.7">NC</text>
<text x="164.3" y="93.9">NO37</text>
<text x="164.3" y="90.2">RELAY</text>
<text x="38.6" y="99">34</text>
<text x="38.6" y="107.9">35</text>
<text x="55.8" y="105.7">CR29</text>
<text x="105.6" y="105.7">CR45</text>
<text x="149.7" y="104.8">CR35</text>
<text x="165.8" y="106.2">ARDUINO</text>
<text x="53.5" y="111.7">DOOR ALARM</text>
<text x="57.6" y="109.9">29</text>
<text x="102.7" y="111.7">POWER LATCH</text>
<text x="107.4" y="109.9">45</text>
<text x="165.8" y="113.7">NC</text>
<text x="165.8" y="111.8">NO39</text>
<text x="165.8" y="108.1">ALARM LATCH</text>
<text x="38.6" y="116.7">36</text>
<text x="38.6" y="125.6">37</text>
<text x="55.8" y="123.5">CR33</text>
<text x="52.6" y="129.6">LOW BATTERY</text>
<text x="56.3" y="131.4">RELAY</text>
<text x="57.6" y="127.8">33</text>
<text x="38.6" y="134.5">38</text>
<text x="38.6" y="143.4">39</text>
<text x="55.8" y="140.8">CR35</text>
<text x="53.2" y="148.7">ALARM LATCH</text>
<text x="54.7" y="146.9">ARDUINO</text>
<text x="57.6" y="145.1">35</text>
<text x="38.6" y="152.2">40</text>
<text x="38.6" y="161.1">41</text>
<text x="145" y="157.9">DV41</text>
<text x="144.2" y="163.8">ARDUINO</text>
<text x="38.6" y="170">42</text>
<text x="38.6" y="178.8">43</text>
<text x="54.1" y="175.9">PLC43</text>
<text x="55.7" y="179">O:13</text>
<text x="72.6" y="177.9">SIREN OUTPUT</text>
<text x="149.7" y="175.9">CR43</text>
<text x="165.8" y="177.4">SIREN</text>
<text x="54.1" y="184.8">PLC44</text>
<text x="149.7" y="184.7">CR44</text>
<text x="165.8" y="184.8">NC48</text>
<text x="165.8" y="182.9">NO</text>
<text x="38.6" y="187.7">44</text>
<text x="55.7" y="187.9">O:12</text>
<text x="72.6" y="186.8">BEACON OUTPUT</text>
<text x="165.8" y="191.8">NO</text>
<text x="165.8" y="186.3">BEACON</text>
<text x="38.6" y="196.6">45</text>
<text x="54.1" y="193.7">PLC45</text>
<text x="55.7" y="196.8">O:11</text>
<text x="72.6" y="195.7">POWER LATCH</text>
<text x="149.7" y="193.6">CR45</text>
<text x="165.8" y="193.7">NC46</text>
<text x="165.8" y="195.1">POWER LATCH</text>
<text x="71.1" y="203.7">CR44</text>
<text x="145.4" y="201.8">AH46</text>
<text x="165.8" y="202.5">NC35</text>
<text x="165.8" y="200.7">NO</text>
<text x="38.6" y="205.5">46</text>
<text x="70.6" y="209.7">BEACON</text>
<text x="72.9" y="207.9">44</text>
<text x="38.6" y="214.4">47</text>
<text x="71.1" y="221.4">CR43</text>
<text x="144.7" y="219.8">ABU48</text>
<text x="38.6" y="223.3">48</text>
<text x="71.6" y="227.5">SIREN</text>
<text x="72.9" y="225.7">43</text>
<text x="38.6" y="232.1">49</text>
<text x="38.6" y="241">50</text>
</g>
<g font-size="1.6">
<text x="68.1" y="43.6">Brown</text>
<text x="119.9" y="43.6">Blue</text>
<text x="119.9" y="52.4">White</text>
</g>
<text font-size="1.5" x="382.7" y="249.6" transform="rotate(-90 382.7 249.6)">C:\USERS\GINGER\DOCUMENTS\ACADE 2015\AEDATA\PROJ\LAM PHOTOEYE\E01_R2.DWG</text>
<g font-size="1">
<text x="101.9" y="45.5">1</text>
<text x="107.8" y="45.5">2</text>
<text x="101.9" y="48.4">3</text>
<text x="107.8" y="48.4">4</text>
<text x="89.5" y="63.4">3</text>
<text x="95.5" y="63.4">1</text>
<text x="95.5" y="66.4">2</text>
<text x="147.4" y="89.6">11</text>
<text x="153.3" y="89.6">16</text>
<text x="144.3" y="160.5">1</text>
<text x="150.2" y="160.5">2</text>
<text x="385" y="224.2">DWG TITLE</text>
<text x="389.4" y="222.2">DATE</text>
<text x="399" y="222.2">REVISION</text>
<text x="411.5" y="222.2">BY</text>
<text x="385" y="248">ENGINEER</text>
<text x="385" y="251.5">JOB NO</text>
<text x="399.8" y="248">CHECKED BY</text>
<text x="399.8" y="251.5">DRAWN BY</text>
<text x="385" y="255">SCALE</text>
<text x="399.8" y="255">DATE</text>
<text x="382.4" y="259.4" transform="rotate(-90 382.4 259.4)">CAD DWG FILE</text>
<text x="385" y="258.9">DWG NO</text>
<text x="385" y="266.2">SHEET NO</text>
</g>
</svg>
